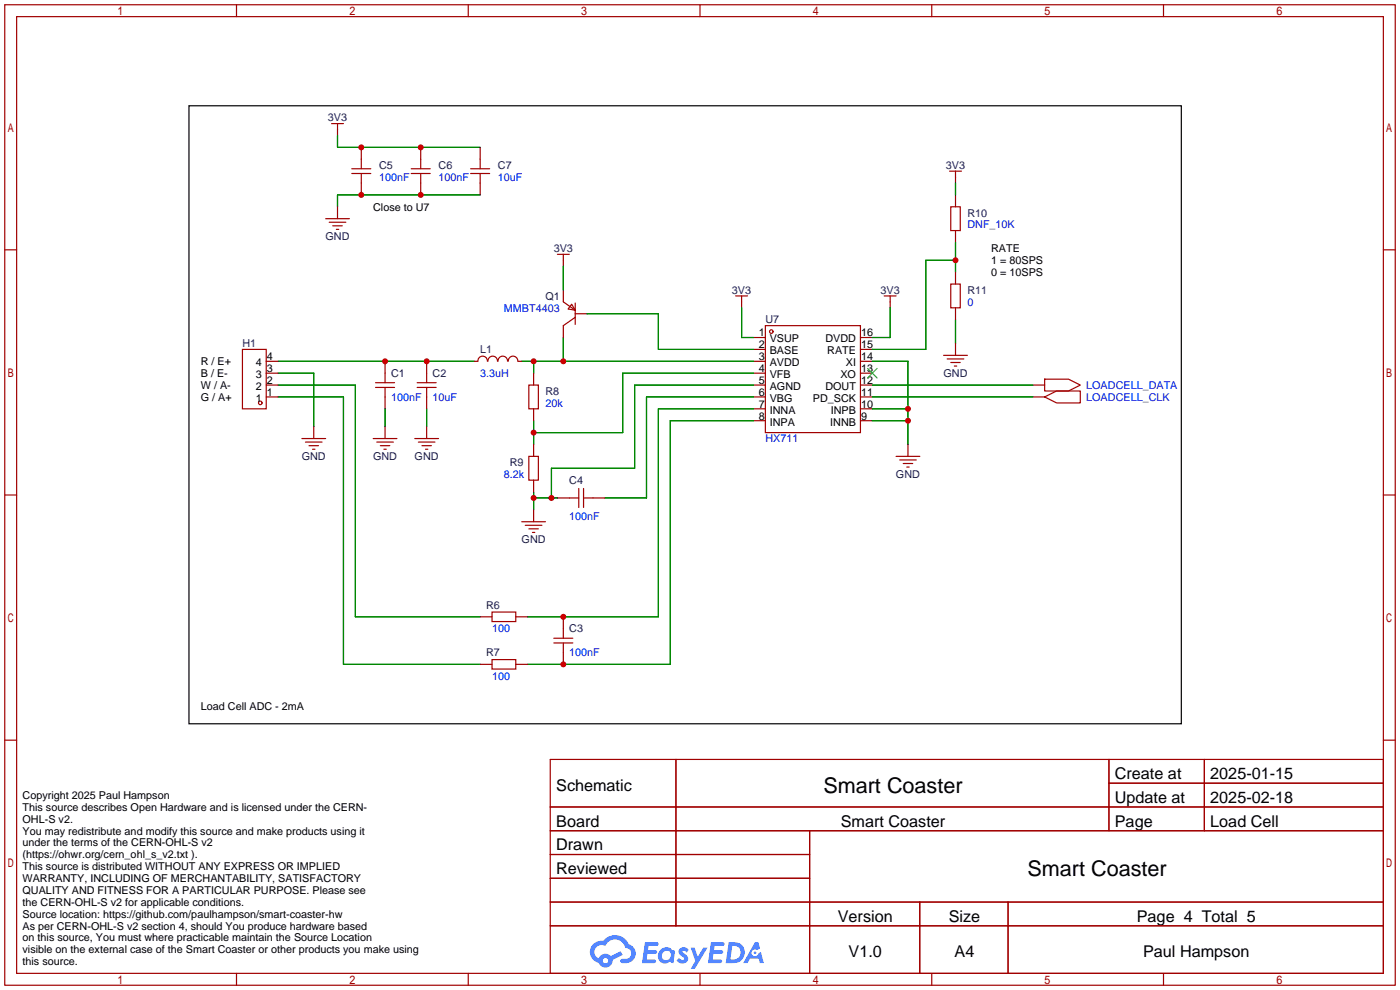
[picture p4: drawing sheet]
<svg xmlns="http://www.w3.org/2000/svg" width="299mm" height="212mm" viewBox="0 0 299 212" stroke-linecap="round" stroke-linejoin="round" font-family="sans-serif">
<g fill="none" stroke="#a10000" stroke-width=".25">
<path d="M1 1h297.2v209.6h-297.2zM3.6 3.6h292.1v204.4h-292.1zM50.5 1v2.6M100.1 1v2.6M149.6 1v2.6M199.1 1v2.6M248.7 1v2.6M1 53.4h2.6M295.7 53.4h2.5M1 105.8h2.6M295.7 105.8h2.5M1 158.2h2.6"/>
<path d="M295.7 158.2h2.5M117.6 162.3h178.1v45.7h-178.1zM117.6 172.5h178.1M117.6 177.5h178.1M144.5 162.3v35.6M173 177.5v30.5M237 162.3v15.2M237 167.4h58.7M257.4 162.3v15.2M117.6 182.6h55.4M117.6 192.8h178.1M117.6 187.7h55.4"/>
<path d="M117.6 197.9h178.1M196.6 192.8v15.2M215.4 192.8v15.2M50.5 208v2.6M100.1 208v2.6M149.6 208v2.6M199.1 208v2.6M248.7 208v2.6"/>
</g>
<g fill="#5487ff">
<path d="M145.3 202.7a1.3 1.3 0 0 1 1.9 .3l-.4 .6a.54 .54 0 0 0-.9-.2l.1 .2a1.34 1.34 0 0 1 .9 1.8 1.47 1.47 0 0 1-2.3-.1l.5-.6 .8 .5a.31 .31 0 0 0 .4-.3 .31 .31 0 0 0-.3-.4 1.12 1.12 0 0 1-.7-1.8z"/>
<path d="M147.6 202.5h.9l.6 2 1.2-2h.9l-2.7 4.6h-.9l1-1.7z"/>
<path d="M137.8 201.4h1.7a1.31 1.31 0 0 1 1.2 .2 .4 .4 0 0 1-.3 .5l-1.8 .1-.1 .9h1.6a.4 .4 0 0 1 .4 .4 .4 .4 0 0 1-.5 .4h-1.6l-.2 1.2h1.4a.46 .46 0 0 1 .5 0 .46 .46 0 0 1 .1 .5l-.4 .2h-2.6z"/>
<path d="M151.9 201.4h1.7a1.32 1.32 0 0 1 1.2 .2 .39 .39 0 0 1-.3 .5l-1.8 .1-.1 .9h1.6a.4 .4 0 0 1 .4 .4 .4 .4 0 0 1-.4 .4h-1.7l-.2 1.2h1.4a.46 .46 0 0 1 .5 0 .46 .46 0 0 1 .1 .5l-.4 .2h-2.6z"/>
<path d="M161.3 201.4h.8l.3 1.3-.6 .4a.75 .75 0 0 0-1.1 .3 .75 .75 0 0 0 .5 1 .75 .75 0 0 0 .9-.7l.5-.2 .6 2.3h-.8l-.3-.9h-1.8l-.5 .9h-1z"/>
<path d="M155.7 201.4l-.6 4.4h1.5a2.27 2.27 0 0 0 2.6-2.2 2.27 2.27 0 0 0-2.7-2.2zM156.5 202.1a1.5 1.5 0 0 1 1.8 1.6 1.5 1.5 0 0 1-1.9 1.4h-.3z"/>
<path d="M141.2 203a1.6 1.6 0 0 0-.3 2.3 1.6 1.6 0 0 0 2.3 .2l.7 .3 .3-2.4-.1-.3-.5-.1a1.58 1.58 0 0 0-2.4 0zM141.8 203.5a.98 .98 0 0 1 1.6 .4 .98 .98 0 0 1-1.1 1.3 .94 .94 0 0 1-.9-.7 .94 .94 0 0 1 .4-1z"/>
<path d="M126.8 201.8a2.37 2.37 0 0 0 1.1 4 1.54 1.54 0 0 0 1.8 1 1.54 1.54 0 0 0 1.2-1.6l2.2-1.1-.5-.8-2 1a1.57 1.57 0 0 0-2.7 .5 1.5 1.5 0 0 1-.7-2.1 1.5 1.5 0 0 1 2.2-.5 2.23 2.23 0 0 1 2.3-1.4 2.23 2.23 0 0 1 2 1.8 1.16 1.16 0 0 1 1.2 1.1 1.16 1.16 0 0 1-1.1 1.2h-.7a.47 .47 0 0 0-.5 .4 .47 .47 0 0 0 .4 .5 2.17 2.17 0 0 0 2.5-.9 2.17 2.17 0 0 0-.3-2.7l-.8-.4a3.2 3.2 0 0 0-5.5-.7l-1.1 .1zM128.8 205.3a.6 .6 0 0 1 1.2 0 .6 .6 0 0 1-1.2 0z"/>
<circle cx="161.4" cy="203.6" r=".28"/>
</g>
<g fill="none" stroke="#a10000" stroke-width=".25">
<path d="M70.9 26.4h2.5M72.1 26.4v1.3M75.2 37.1h4M75.2 36.1h4M77.2 34v2.1M77.2 37.1v2M87.9 37.1h4M87.9 36.1h4M89.9 34v2.1M89.9 37.1v2M100.6 37.1h4M100.6 36.1h4"/>
<path d="M102.6 34v2.1M102.6 37.1v2M202.9 36.6h2.6M204.2 36.6v1.2M69.6 46.7h5.1M70.4 47.5h3.5M71.1 48.3h2.1M71.9 49h.5M119.1 54.4h2.6M120.4 54.4v1.2M203.2 44.2h2v5.1h-2zM51.8 74.7h5.1v12.7h-5.1z"/>
<path d="M82.3 79.8v2M91.2 79.8v2M102.1 77.2a1.01 1.01 0 0 1 1-1.1 1.01 1.01 0 0 1 1.1 1.1M104.3 77.2a1.01 1.01 0 0 1 1-1.1 1.01 1.01 0 0 1 1 1.1M106.4 77.2a1.01 1.01 0 0 1 1.1-1.1 1.01 1.01 0 0 1 1 1.1M108.6 77.2a1.01 1.01 0 0 1 1-1.1 1.01 1.01 0 0 1 1.1 1.1M120.4 64.5l2.5 1.8M122.2 65l.7 1.3-1.5-.3zM122.9 64.8v4.5M122.9 67.8l-2.5 1.8M157.2 63.2h2.6M158.5 63.2v1.3"/>
<path d="M163.6 69.6h20.3v22.9h-20.3zM189 63.2h2.5M190.2 63.2v1.3M201.7 75.9h5.1M202.4 76.7h3.6M203.2 60.7h2v5.1h-2zM203.2 77.5h2M204 78.2h.5M64.5 93.7h5.1M65.3 94.5h3.5M66 95.2h2.1M66.8 96h.5"/>
<path d="M79.8 93.7h5M80.3 81.8h4M80.3 82.8h4M80.5 94.5h3.6M81.3 95.2h2M82 96h.5M82.3 82.8v2M88.6 93.7h5.1M89.2 81.8h4M89.2 82.8h4M89.4 94.5h3.6M90.2 95.2h2"/>
<path d="M90.9 96h.5M91.2 82.8v2M113 82.3h2.1v5.1h-2.1zM113 97.5h2.1v5.1h-2.1zM191.5 97.5h5.1M192.3 98.3h3.5M193 99.1h2.1M193.8 99.8h.5M223.3 81h5l2.6 1.3-2.6 1.3h-5zM223.3 84.8l2.5-1.2h5.1v2.5h-5.1zM111.5 111.5h5.1M112.3 112.3h3.5"/>
<path d="M113 113h2.1M113.8 113.8h.5M121.7 106.4h2M123.7 104.4v4.1M124.7 106.4h2M124.7 104.4v4.1M105.2 130.8h5v2h-5zM118.4 136.4h4M118.4 137.4h4M120.4 134.4v2M120.4 137.4v2M105.2 141h5v2h-5z"/>
<circle cx="164.8" cy="70.9" r=".38"/>
<circle cx="55.6" cy="86.1" r=".38"/>
</g>
<g fill="none" stroke="#870000" stroke-width=".25">
<path d="M72.1 27.7v1.3M77.2 31.5v2.5M77.2 39.1v2.6M89.9 31.5v2.5M89.9 39.1v2.6M102.6 31.5v2.5M102.6 39.1v2.6M204.2 37.8v1.3M72.1 44.2v2.5M120.4 55.6v1.3M204.2 41.7v2.5M204.2 49.3v2.5"/>
<path d="M204.2 58.2v2.5M56.9 77.2h2.5M56.9 79.8h2.5M82.3 77.2v2.6M91.2 77.2v2.6M101.3 77.2h.8M110.7 77.2h.8M114 79.8v2.5M120.4 62v2.5M120.4 69.6v2.5M122.9 67.1h2.6M158.5 64.5v1.3"/>
<path d="M161 72.1h2.6M161 74.7h2.6M161 77.2h2.6M161 79.8h2.6M183.9 72.1h2.5M183.9 74.7h2.5M183.9 77.2h2.5M183.9 79.8h2.5M190.2 64.5v1.3M204.2 65.8v2.5M204.2 73.4v2.5M56.9 82.3h2.5"/>
<path d="M56.9 84.8h2.5M67.1 91.2v2.5M82.3 84.8v2.6M82.3 91.2v2.5M91.2 84.8v2.6M91.2 91.2v2.5M114 87.4v2.5M114 95v2.5M161 82.3h2.6M161 84.8h2.6M161 87.4h2.6M161 89.9h2.6"/>
<path d="M183.9 82.3h2.5M183.9 84.8h2.5M183.9 87.4h2.5M183.9 89.9h2.5M194.1 95v2.5M220.7 82.3h2.6M220.7 84.8h2.6M114 102.6v2.6M114 109v2.5M119.1 106.4h2.6M126.7 106.4h2.6M102.6 131.8h2.6"/>
<path d="M110.2 131.8h2.6M120.4 131.8v2.6M120.4 139.4v2.6M102.6 142h2.6M110.2 142h2.6"/>
</g>
<path d="M185.4 78.7l2.1 2.1M187.5 78.7l-2.1 2.1" fill="none" stroke="#3c3" stroke-width=".25"/>
<g fill="none" stroke="#008700" stroke-width=".25">
<path d="M72.1 29v2.5h30.5M204.2 39.1v2.6M102.6 41.7h-30.5v2.5M120.4 56.9v5.1M204.2 51.8v6.4M204.2 55.6h-6.3v19.1h-11.5M59.4 79.8h7.7v11.4M59.4 77.2h41.9M111.5 77.2h49.5M114 77.2v2.6M120.4 72.1v5.1M125.5 67.1h15.2v7.6h20.3"/>
<path d="M158.5 65.8v6.3h2.5M161 79.8h-27.9v12.7h-19.1M186.4 77.2h7.7v17.8M190.2 65.8v6.3h-3.8M204.2 68.3v5.1M59.4 82.3h16.5v49.5h26.7M59.4 84.8h14v57.2h29.2M82.3 87.4v3.8M91.2 87.4v3.8M114 89.9v5.1M161 82.3h-25.4v17.8h-17.7v6.3M161 84.8h-22.8v21.6h-8.9"/>
<path d="M161 89.9h-17.7v52.1h-30.5M161 87.4h-20.3v44.4h-27.9M186.4 82.3h34.3M186.4 84.8h34.3M186.4 89.9h7.7M186.4 87.4h7.7M114 105.2v3.8M114 106.4h5.1"/>
</g>
<path d="M40.4 22.6h212.1v132.1h-212.1z" fill="none" stroke="#000" stroke-width=".25"/>
<g fill="#c00">
<circle cx="91.2" cy="77.2" r=".63"/>
<circle cx="82.3" cy="77.2" r=".63"/>
<circle cx="114" cy="77.2" r=".63"/>
<circle cx="120.4" cy="77.2" r=".63"/>
<circle cx="120.4" cy="142" r=".63"/>
<circle cx="120.4" cy="131.8" r=".63"/>
<circle cx="114" cy="92.5" r=".63"/>
<circle cx="114" cy="106.4" r=".63"/>
<circle cx="117.9" cy="106.4" r=".63"/>
<circle cx="194.1" cy="89.9" r=".63"/>
<circle cx="194.1" cy="87.4" r=".63"/>
<circle cx="204.2" cy="55.6" r=".63"/>
<circle cx="77.2" cy="31.5" r=".63"/>
<circle cx="89.9" cy="31.5" r=".63"/>
<circle cx="77.2" cy="41.7" r=".63"/>
<circle cx="89.9" cy="41.7" r=".63"/>
</g>
<g font-size="4.6">
<text x="176" y="169.4">Smart Coaster</text>
<text x="219.6" y="187.2">Smart Coaster</text>
</g>
<g font-size="3.5">
<text x="238.3" y="166.5">Create at</text>
<text x="258.7" y="166.5">2025-01-15</text>
<text x="118.9" y="169.1">Schematic</text>
<text x="238.3" y="171.6">Update at</text>
<text x="258.7" y="171.6">2025-02-18</text>
<text x="118.9" y="176.7">Board</text>
<text x="179.7" y="176.7">Smart Coaster</text>
<text x="238.3" y="176.7">Page</text>
<text x="258.7" y="176.7">Load Cell</text>
<text x="118.9" y="181.8">Drawn</text>
<text x="118.9" y="186.8">Reviewed</text>
<text x="179.1" y="197">Version</text>
<text x="202.8" y="197">Size</text>
<text x="243" y="197">Page 4 Total 5</text>
<text x="181.4" y="204.6">V1.0</text>
<text x="204" y="204.6">A4</text>
<text x="244.3" y="204.6">Paul Hampson</text>
</g>
<g font-size="2.3" fill="#000080">
<text x="70.1" y="26">3V3</text>
<text x="81" y="36.1">C5</text>
<text x="93.7" y="36.1">C6</text>
<text x="106.4" y="36.1">C7</text>
<text x="202.2" y="36.1">3V3</text>
<text x="206.8" y="46.3">R10</text>
<text x="69.6" y="51.4">GND</text>
<text x="118.3" y="53.9">3V3</text>
<text x="116.6" y="64.1">Q1</text>
<text x="156.4" y="62.8">3V3</text>
<text x="188.2" y="62.8">3V3</text>
<text x="206.8" y="62.8">R11</text>
<text x="163.6" y="69.1">U7</text>
<text x="51.8" y="74.2">H1</text>
<text x="102.6" y="75.5">L1</text>
<text x="83.6" y="80.6">C1</text>
<text x="92.5" y="80.6">C2</text>
<text x="201.7" y="80.6">GND</text>
<text x="116.6" y="84.4">R8</text>
<text x="64.5" y="98.3">GND</text>
<text x="79.7" y="98.3">GND</text>
<text x="88.6" y="98.3">GND</text>
<text x="109" y="99.6">R9</text>
<text x="121.7" y="103.4">C4</text>
<text x="191.5" y="102.2">GND</text>
<text x="111.5" y="116.1">GND</text>
<text x="103.9" y="130.1">R6</text>
<text x="121.7" y="135.2">C3</text>
<text x="103.9" y="140.3">R7</text>
</g>
<g font-size="2.3" fill="#00f">
<text x="81" y="38.7">100nF</text>
<text x="93.7" y="38.7">100nF</text>
<text x="106.4" y="38.7">10uF</text>
<text x="206.8" y="48.8">DNF_10K</text>
<text x="206.8" y="65.3">0</text>
<text x="107.7" y="66.6">MMBT4403</text>
<text x="102.6" y="80.6">3.3uH</text>
<text x="232.2" y="83.1">LOADCELL_DATA</text>
<text x="83.6" y="85.6">100nF</text>
<text x="92.5" y="85.6">10uF</text>
<text x="116.6" y="86.9">20k</text>
<text x="232.2" y="85.6">LOADCELL_CLK</text>
<text x="163.6" y="94.5">HX711</text>
<text x="107.7" y="102.2">8.2k</text>
<text x="121.7" y="111">100nF</text>
<text x="105.2" y="135.2">100</text>
<text x="121.7" y="140.3">100nF</text>
<text x="105.2" y="145.3">100</text>
</g>
<g font-size="2.3">
<text x="79.8" y="45">Close to U7</text>
<text x="211.8" y="53.9">RATE</text>
<text x="211.8" y="56.4">1 = 80SPS</text>
<text x="211.8" y="59">0 = 10SPS</text>
<text x="162.2" y="71.9">1</text>
<text x="184" y="71.9">16</text>
<text x="57" y="77">4</text>
<text x="162.2" y="74.4">2</text>
<text x="162.2" y="77">3</text>
<text x="164.5" y="73.2">VSUP</text>
<text x="164.5" y="75.7">BASE</text>
<text x="176.4" y="73.2">DVDD</text>
<text x="176.8" y="75.7">RATE</text>
<text x="184" y="77">14</text>
<text x="184" y="74.4">15</text>
<text x="42.9" y="78">R / E+</text>
<text x="42.9" y="80.6">B / E-</text>
<text x="42.9" y="83.1">W / A-</text>
<text x="54.7" y="83.3">2</text>
<text x="54.7" y="80.8">3</text>
<text x="54.7" y="78.3">4</text>
<text x="57" y="82.1">2</text>
<text x="57" y="79.5">3</text>
<text x="162.2" y="79.5">4</text>
<text x="162.2" y="82.1">5</text>
<text x="164.5" y="78.3">AVDD</text>
<text x="164.5" y="80.8">VFB</text>
<text x="164.5" y="83.3">AGND</text>
<text x="176.4" y="83.3">DOUT</text>
<text x="179.6" y="80.8">XO</text>
<text x="180.8" y="78.3">XI</text>
<text x="184" y="82.1">12</text>
<text x="184" y="79.5">13</text>
<text x="42.9" y="85.6">G / A+</text>
<text x="54.7" y="85.9">1</text>
<text x="57" y="84.6">1</text>
<text x="162.2" y="84.6">6</text>
<text x="162.2" y="87.1">7</text>
<text x="162.2" y="89.7">8</text>
<text x="164.5" y="85.9">VBG</text>
<text x="164.5" y="88.4">INNA</text>
<text x="173.7" y="85.9">PD_SCK</text>
<text x="177.6" y="88.4">INPB</text>
<text x="184" y="89.7">9</text>
<text x="184" y="87.1">10</text>
<text x="184" y="84.6">11</text>
<text x="164.5" y="91">INPA</text>
<text x="177.4" y="91">INNB</text>
<text x="42.9" y="151.7">Load Cell ADC - 2mA</text>
<text x="4.8" y="170.7">Copyright 2025 Paul Hampson</text>
<text x="4.8" y="173.3">This source describes Open Hardware and is licensed under the CERN-</text>
<text x="4.8" y="175.8">OHL-S v2.</text>
<text x="4.8" y="178.4">You may redistribute and modify this source and make products using it</text>
<text x="4.8" y="180.9">under the terms of the CERN-OHL-S v2</text>
<text x="4.8" y="183.4">(https://ohwr.org/cern_ohl_s_v2.txt ).</text>
<text x="4.8" y="186">This source is distributed WITHOUT ANY EXPRESS OR IMPLIED</text>
<text x="4.8" y="188.5">WARRANTY, INCLUDING OF MERCHANTABILITY, SATISFACTORY</text>
<text x="4.8" y="191.1">QUALITY AND FITNESS FOR A PARTICULAR PURPOSE. Please see</text>
<text x="4.8" y="193.6">the CERN-OHL-S v2 for applicable conditions.</text>
<text x="4.8" y="196.1">Source location: https://github.com/paulhampson/smart-coaster-hw</text>
<text x="4.8" y="198.7">As per CERN-OHL-S v2 section 4, should You produce hardware based</text>
<text x="4.8" y="201.2">on this source, You must where practicable maintain the Source Location</text>
<text x="4.8" y="203.8">visible on the external case of the Smart Coaster or other products you make using</text>
<text x="4.8" y="206.3">this source.</text>
</g>
</svg>
